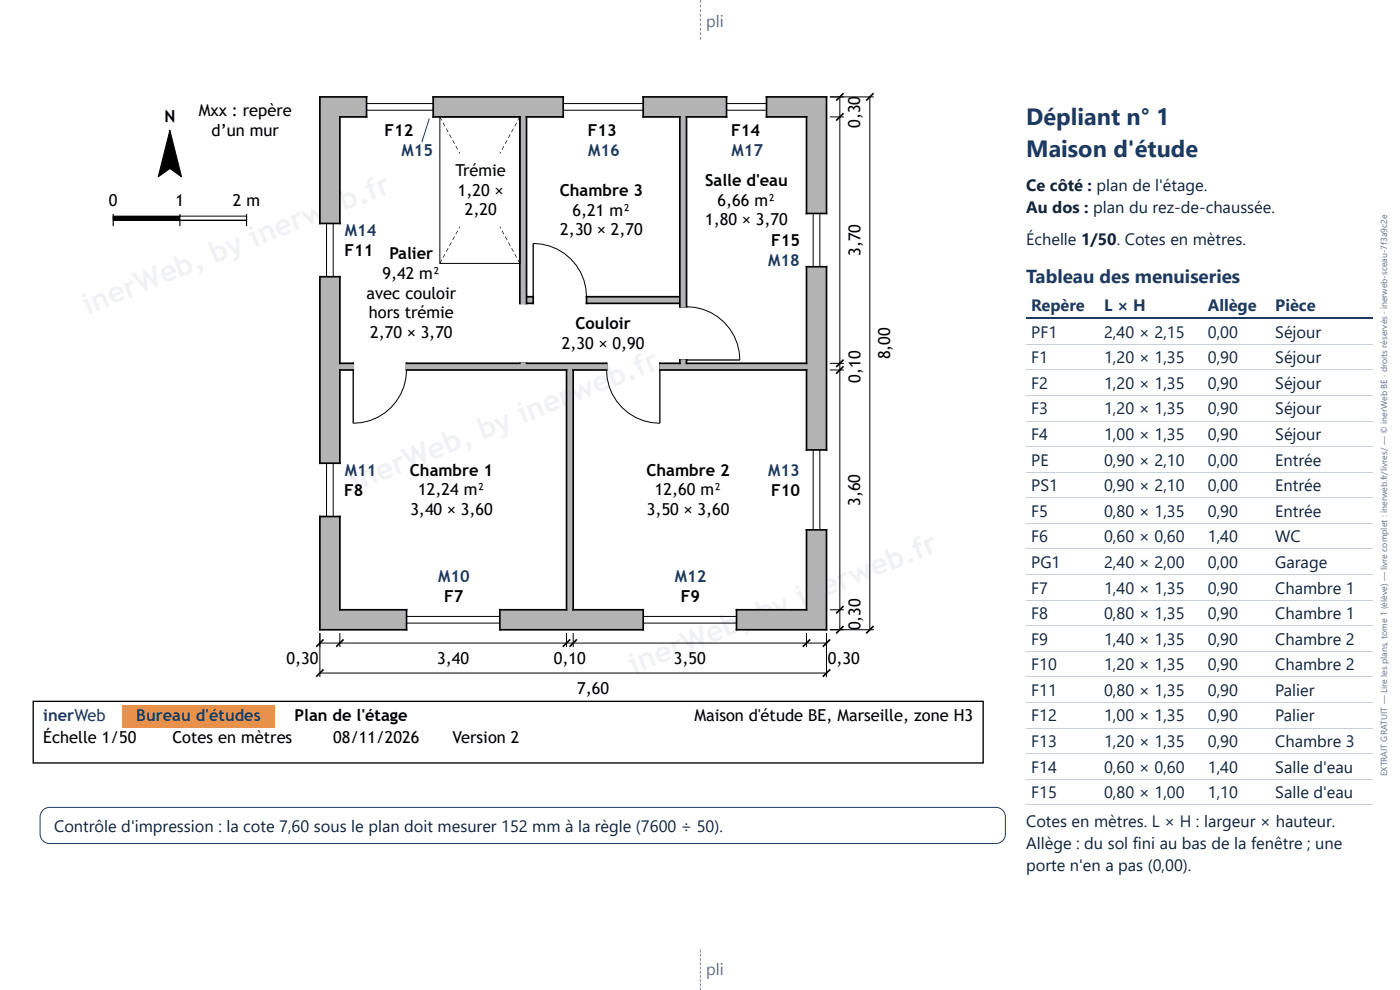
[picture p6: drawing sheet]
<svg xmlns="http://www.w3.org/2000/svg" width="420mm" height="297mm" viewBox="0 0 420 297" stroke-linecap="round" stroke-linejoin="round" font-family="sans-serif">
<path d="M106 109v2M122 109v2" fill="none" stroke="#000" stroke-width=".5"/>
<path d="M106 111v16" fill="none" stroke="#000" stroke-width=".4"/>
<path d="M122 111a16 16 0 0 1-16 16" fill="none" stroke="#000" stroke-width=".3"/>
<path d="M158 89h2v2h-2z" fill="#b3b3b3"/>
<path d="M158 89h2v2h-2z" fill="none" stroke="#b3b3b3" stroke-width=".3"/>
<path d="M176 89h28.1v2h-28.1z" fill="#b3b3b3"/>
<path d="M176 89h28.1v2h-28.1z" fill="none" stroke="#b3b3b3" stroke-width=".3"/>
<path d="M158 89h2v2h-4M204.1 89h-28.1v2h28.1M204.1 92h2M156 109h2M182 109v2M198.1 109v2M204.1 108h2" fill="none" stroke="#000" stroke-width=".5"/>
<path d="M160 73v16M198.1 111v16M206.1 108h16" fill="none" stroke="#000" stroke-width=".4"/>
<path d="M160 73a16 16 0 0 1 16 16M206.1 92a16 16 0 0 1 16 16M182 111a16 16 0 0 0 16.1 16" fill="none" stroke="#000" stroke-width=".3"/>
<path d="M96 182.9h26v6h-26z" fill="#b3b3b3"/>
<path d="M96 182.9h26v6h-26z" fill="none" stroke="#b3b3b3" stroke-width=".3"/>
<path d="M150 182.9h43v6h-43z" fill="#b3b3b3"/>
<path d="M150 182.9h43v6h-43z" fill="none" stroke="#b3b3b3" stroke-width=".3"/>
<path d="M221.1 182.9h27v6h-27z" fill="#b3b3b3"/>
<path d="M221.1 182.9h27v6h-27z" fill="none" stroke="#b3b3b3" stroke-width=".3"/>
<path d="M96 155h6v27.9h-6z" fill="#b3b3b3"/>
<path d="M96 155h6v27.9h-6z" fill="none" stroke="#b3b3b3" stroke-width=".3"/>
<path d="M170 111h2v71.9h-2z" fill="#b3b3b3"/>
<path d="M170 111h2v71.9h-2z" fill="none" stroke="#b3b3b3" stroke-width=".3"/>
<path d="M242.1 159h6v23.9h-6z" fill="#b3b3b3"/>
<path d="M242.1 159h6v23.9h-6z" fill="none" stroke="#b3b3b3" stroke-width=".3"/>
<path d="M96 111h6v28h-6z" fill="#b3b3b3"/>
<path d="M96 111h6v28h-6z" fill="none" stroke="#b3b3b3" stroke-width=".3"/>
<path d="M242.1 111h6v24h-6z" fill="#b3b3b3"/>
<path d="M242.1 111h6v24h-6z" fill="none" stroke="#b3b3b3" stroke-width=".3"/>
<path d="M96 109h10v2h-10z" fill="#b3b3b3"/>
<path d="M96 109h10v2h-10z" fill="none" stroke="#b3b3b3" stroke-width=".3"/>
<path d="M122 109h60v2h-60z" fill="#b3b3b3"/>
<path d="M122 109h60v2h-60z" fill="none" stroke="#b3b3b3" stroke-width=".3"/>
<path d="M198.1 109h50v2h-50z" fill="#b3b3b3"/>
<path d="M198.1 109h50v2h-50z" fill="none" stroke="#b3b3b3" stroke-width=".3"/>
<path d="M96 83h6v26h-6z" fill="#b3b3b3"/>
<path d="M96 83h6v26h-6z" fill="none" stroke="#b3b3b3" stroke-width=".3"/>
<path d="M156 35.1h2v55.9h-2z" fill="#b3b3b3"/>
<path d="M156 35.1h2v55.9h-2z" fill="none" stroke="#b3b3b3" stroke-width=".3"/>
<path d="M204.1 35.1h2v56.9h-2z" fill="#b3b3b3"/>
<path d="M204.1 35.1h2v56.9h-2z" fill="none" stroke="#b3b3b3" stroke-width=".3"/>
<path d="M204.1 108h2v1h-2z" fill="#b3b3b3"/>
<path d="M204.1 108h2v1h-2z" fill="none" stroke="#b3b3b3" stroke-width=".3"/>
<path d="M242.1 80h6v29h-6z" fill="#b3b3b3"/>
<path d="M242.1 80h6v29h-6z" fill="none" stroke="#b3b3b3" stroke-width=".3"/>
<path d="M96 35.1h6v31.9h-6z" fill="#b3b3b3"/>
<path d="M96 35.1h6v31.9h-6z" fill="none" stroke="#b3b3b3" stroke-width=".3"/>
<path d="M242.1 35.1h6v28.9h-6z" fill="#b3b3b3"/>
<path d="M242.1 35.1h6v28.9h-6z" fill="none" stroke="#b3b3b3" stroke-width=".3"/>
<path d="M96 29.1h14v6h-14z" fill="#b3b3b3"/>
<path d="M96 29.1h14v6h-14z" fill="none" stroke="#b3b3b3" stroke-width=".3"/>
<path d="M130 29.1h39v6h-39z" fill="#b3b3b3"/>
<path d="M130 29.1h39v6h-39z" fill="none" stroke="#b3b3b3" stroke-width=".3"/>
<path d="M193 29.1h25.1v6h-25.1z" fill="#b3b3b3"/>
<path d="M193 29.1h25.1v6h-25.1z" fill="none" stroke="#b3b3b3" stroke-width=".3"/>
<path d="M230.1 29.1h18v6h-18z" fill="#b3b3b3"/>
<path d="M230.1 29.1h18v6h-18z" fill="none" stroke="#b3b3b3" stroke-width=".3"/>
<g fill="none" stroke="#000" stroke-width=".5">
<path d="M96 29.1h14v6h-8v31.9h-6zM230.1 29.1h18v34.9h-6v-28.9h-12zM253.2 28l-2.2 2.2M253.2 34l-2.2 2.2M262.2 28l-2.2 2.2M34 66h40M156 91v-55.9h-26v-6h39v6h-11v55.9M204.1 92v-56.9h-11.1v-6h25.1v6h-12v56.9M106 109h-4v-26h-6v56h6v-28h4M122 111h48v71.9h-20v6h43M122 109h34M158 109h24"/>
<path d="M182 111h-10v71.9h21M204.1 108v1h-6M206.1 108v1h36v-29h6v55h-6v-24h-44M253.2 107.9l-2.2 2.2M253.2 109.9l-2.2 2.2M96 155h6v27.9h20v6h-26zM242.1 159v23.9h-21M248.1 159v29.9h-27M97.1 191.8l-2.2 2.2M103.1 191.8l-2.2 2.2M171.1 191.8l-2.2 2.2M173.1 191.8l-2.2 2.2"/>
<path d="M97.1 200.8l-2.2 2.2"/>
</g>
<g fill="none" stroke="#000" stroke-width=".3">
<path d="M51 39.1l3.5 14-3.5-2.5-3.5 2.5zM110 33.1h20M110 31.1h20M132 35.1h24v43.9h-24zM169 33.1h24M169 31.1h24M218.1 33.1h12M218.1 31.1h12M249.1 29.1h13.2M249.1 35.1h4.2M252.1 29.1v159.8M261.1 29.1v159.8"/>
<path d="M34 64.8h20v1.2h-20zM98 67v16M100 67v16M244.1 64v16M246.1 64v16M249.1 109h4.2M249.1 111h4.2M98 139v16M100 139v16M244.1 135v24M246.1 135v24M96 192.9h152.1"/>
<path d="M96 189.9v13.2M102 189.9v4.2M122 186.9h28M122 184.9h28M170 189.9v4.2M172 189.9v4.2M193 186.9h28.1M193 184.9h28.1M96 201.9h152.1"/>
</g>
<g fill="#000">
<path d="M51 39.1l3.5 14-3.5-2.5-3.5 2.5zM34 64.8h20v1.2h-20z"/>
<path d="M131.9 35.1l.2-.1 .6 1.1-.2 .1zM132.9 36.9l.2-.1 .5 1-.1 .1zM133.9 38.6l.1-.1 .6 1.1-.2 .1zM134.8 40.4l.2-.1 .6 1-.2 .1zM135.8 42.1l.1-.1 .6 1.1-.2 .1zM136.7 43.9l.2-.1 .6 1-.2 .1zM137.7 45.6l.2-.1 .2 .5-.2 .1z"/>
<path d="M155.9 35l.2 .1-.6 1.1-.1-.1zM155 36.8l.2 .1-.6 1-.2-.1zM154 38.5l.2 .1-.6 1.1-.1-.1zM153.1 40.3l.1 .1-.5 1-.2-.1zM152.1 42l.2 .1-.6 1.1-.2-.1zM151.2 43.8l.1 .1-.5 1-.2-.1zM150.2 45.5l.2 .1-.3 .5-.2-.1z"/>
<path d="M132.5 77.9l.2 .1-.6 1.1-.2-.1zM133.5 76.2l.1 .1-.5 1-.2-.1zM134.4 74.4l.2 .1-.6 1.1-.1-.1zM135.4 72.7l.2 .1-.6 1-.2-.1zM136.3 70.9l.2 .1-.6 1.1-.1-.1zM137.3 69.2l.2 .1-.6 1-.2-.1zM137.9 68l.2 .1-.2 .5-.2-.1z"/>
<path d="M155.4 78l.1-.1 .6 1.1-.2 .1zM154.4 76.3l.2-.1 .6 1-.2 .1zM153.5 74.5l.1-.1 .6 1.1-.2 .1zM152.5 72.8l.2-.1 .5 1-.1 .1zM151.5 71l.2-.1 .6 1.1-.2 .1zM150.6 69.3l.2-.1 .5 1-.1 .1zM149.9 68.1l.2-.1 .3 .5-.2 .1z"/>
</g>
<path d="M34 64.2v3.6M54 64.2v3.6M74 64.2v3.6" fill="none" stroke="#000" stroke-width=".35"/>
<path d="M54 64.8h20v1.2h-20z" fill="#fff"/>
<path d="M54 64.8h20v1.2h-20z" fill="none" stroke="#000" stroke-width=".3"/>
<path d="M128.9 35.5l-2.3 7.1" fill="none" stroke="#1b3a63" stroke-width=".3"/>
<path d="M10 210.4h285.1v18.5h-285.1z" fill="none" stroke="#000" stroke-width=".4"/>
<path d="M36.8 211.6h45.6v6.7h-45.6z" fill="#e8914a"/>
<g fill="#1b3a63">
<path d="M308 95.3h21.9v.5h-21.9z"/>
<path d="M329.9 95.3h31.3v.5h-31.3z"/>
<path d="M361.2 95.3h20.1v.5h-20.1z"/>
<path d="M381.3 95.3h30.7v.5h-30.7z"/>
</g>
<g fill="none" stroke="#c8cfd8" stroke-width=".3">
<path d="M308 103.3h104M308 111h104M308 118.7h104M308 126.3h104M308 134h104M308 141.7h104M308 149.4h104M308 157h104M308 164.7h104M308 172.4h104M308 180h104M308 187.7h104"/>
<path d="M308 195.4h104M308 203.1h104M308 210.7h104M308 218.4h104M308 226.1h104M308 233.8h104M308 241.4h104"/>
</g>
<path d="M12.9 243.1l.9-.7 1.1-.2h284a2.87 2.87 0 0 1 2.9 2.9v5.1a2.87 2.87 0 0 1-2.9 2.9h-284a2.87 2.87 0 0 1-2.9-2.9l.1-5.5 .2-.9z" fill="none" stroke="#1b3a63" stroke-width=".3"/>
<g fill="#637285">
<path d="M210.1 0h.2v.8h-.2zM210.1 1.4h.2v.8h-.2zM210.1 2.8h.2v.8h-.2zM210.1 4.2h.2v.8h-.2zM210.1 5.6h.2v.8h-.2zM210.1 6.9h.2v.8h-.2zM210.1 8.3h.2v.8h-.2zM210.1 9.7h.2v.8h-.2zM210.1 11.1h.2v.8h-.2z"/>
<path d="M210.1 285h.2v.8h-.2zM210.1 286.2h.2v.8h-.2zM210.1 287.5h.2v.8h-.2zM210.1 288.7h.2v.8h-.2zM210.1 290h.2v.8h-.2zM210.1 291.3h.2v.8h-.2zM210.1 292.5h.2v.8h-.2zM210.1 293.8h.2v.8h-.2zM210.1 295.1h.2v.8h-.2zM210.1 296.3h.2v.7h-.2z"/>
</g>
<text font-size="9" x="190.2" y="202.4" transform="rotate(-22 190.2 202.4)">inerWeb, by inerweb.fr</text>
<g font-size="7.1" fill="#1b3a63">
<text x="308" y="37.6">Dépliant n° 1</text>
<text x="308" y="47.1">Maison d'étude</text>
</g>
<text font-size="5.6" fill="#1b3a63" x="308" y="84.9">Tableau des menuiseries</text>
<g font-size="4.9" fill="#637285">
<text x="212" y="8.2">pli</text>
<text x="212" y="292.6">pli</text>
</g>
<g font-size="4.9">
<text x="59.7" y="34.8">Mxx : repère</text>
<text x="49.3" y="36.7">N</text>
<text x="63.5" y="40.7">d’un mur</text>
<text x="115.4" y="40.8">F12</text>
<text x="176.5" y="40.8">F13</text>
<text x="219.5" y="40.8">F14</text>
<text x="258.2" y="38.4" transform="rotate(-90 258.2 38.4)">0,30</text>
<text x="136.7" y="52.8">Trémie</text>
<text x="137.4" y="58.7">1,20 ×</text>
<text x="168" y="58.8">Chambre 3</text>
<text x="211.7" y="55.8">Salle d'eau</text>
<text x="32.7" y="61.8">0</text>
<text x="52.7" y="61.8">1</text>
<text x="69.9" y="61.8">2 m</text>
<text x="139.5" y="64.6">2,20</text>
<text x="171.8" y="64.7">6,21 m²</text>
<text x="215.3" y="61.7">6,66 m²</text>
<text x="168.2" y="70.6">2,30 × 2,70</text>
<text x="211.7" y="67.6">1,80 × 3,70</text>
<text x="103.4" y="76.8">F11</text>
<text x="116.9" y="77.8">Palier</text>
<text x="231.5" y="73.8">F15</text>
<text x="258.2" y="76.8" transform="rotate(-90 258.2 76.8)">3,70</text>
<text x="114.8" y="83.7">9,42 m²</text>
<text x="110" y="89.6">avec couloir</text>
<text x="110.7" y="95.5">hors trémie</text>
<text x="111.1" y="101.4">2,70 × 3,70</text>
<text x="172.8" y="98.8">Couloir</text>
<text x="168.7" y="104.7">2,30 × 0,90</text>
<text x="267.2" y="107.8" transform="rotate(-90 267.2 107.8)">8,00</text>
<text x="258.2" y="114.8" transform="rotate(-90 258.2 114.8)">0,10</text>
<text x="123" y="142.7">Chambre 1</text>
<text x="194" y="142.7">Chambre 2</text>
<text x="103.3" y="148.7">F8</text>
<text x="125.5" y="148.6">12,24 m²</text>
<text x="196.6" y="148.6">12,60 m²</text>
<text x="231.5" y="148.7">F10</text>
<text x="123.2" y="154.5">3,40 × 3,60</text>
<text x="194.2" y="154.5">3,50 × 3,60</text>
<text x="258.2" y="151.8" transform="rotate(-90 258.2 151.8)">3,60</text>
<text x="133.3" y="180.7">F7</text>
<text x="204.4" y="180.7">F9</text>
<text x="258.2" y="189.1" transform="rotate(-90 258.2 189.1)">0,30</text>
<text x="86" y="199.1">0,30</text>
<text x="131.2" y="199.1">3,40</text>
<text x="166.2" y="199.1">0,10</text>
<text x="202.3" y="199.1">3,50</text>
<text x="248.5" y="199.1">0,30</text>
<text x="173.2" y="208.1">7,60</text>
<text x="88.4" y="216.4">Plan de l'étage</text>
<text x="208.4" y="216.4">Maison d'étude BE, Marseille, zone H3</text>
<text x="13" y="223">Échelle 1/50</text>
<text x="51.7" y="223">Cotes en mètres</text>
<text x="100" y="223">08/11/2026</text>
<text x="135.9" y="223">Version 2</text>
</g>
<g font-size="4.9" fill="#1b3a63">
<text x="120.5" y="46.8">M15</text>
<text x="176.5" y="46.8">M16</text>
<text x="219.6" y="46.8">M17</text>
<text x="103.5" y="70.8">M14</text>
<text x="230.6" y="79.8">M18</text>
<text x="309.5" y="93.4">Repère</text>
<text x="331.4" y="93.4">L × H</text>
<text x="362.5" y="93.4">Allège</text>
<text x="382.8" y="93.4">Pièce</text>
<text x="103.5" y="142.7">M11</text>
<text x="230.6" y="142.7">M13</text>
<text x="131.5" y="174.7">M10</text>
<text x="202.6" y="174.7">M12</text>
<text x="13" y="216.4">inerWeb</text>
<text x="40.9" y="216.4">Bureau d'études</text>
</g>
<g font-size="4.9" fill="#10233c">
<text x="308" y="57.4">Ce côté : plan de l'étage.</text>
<text x="308" y="64">Au dos : plan du rez-de-chaussée.</text>
<text x="308" y="73.6">Échelle 1/50. Cotes en mètres.</text>
<text x="309.5" y="101.3">PF1</text>
<text x="331.4" y="101.3">2,40 × 2,15</text>
<text x="362.5" y="101.3">0,00</text>
<text x="382.8" y="101.3">Séjour</text>
<text x="309.5" y="109">F1</text>
<text x="331.4" y="109">1,20 × 1,35</text>
<text x="362.5" y="109">0,90</text>
<text x="382.8" y="109">Séjour</text>
<text x="309.5" y="116.7">F2</text>
<text x="331.4" y="116.7">1,20 × 1,35</text>
<text x="362.5" y="116.7">0,90</text>
<text x="382.8" y="116.7">Séjour</text>
<text x="309.5" y="124.4">F3</text>
<text x="331.4" y="124.4">1,20 × 1,35</text>
<text x="362.5" y="124.4">0,90</text>
<text x="382.8" y="124.4">Séjour</text>
<text x="309.5" y="132">F4</text>
<text x="331.4" y="132">1,00 × 1,35</text>
<text x="362.5" y="132">0,90</text>
<text x="382.8" y="132">Séjour</text>
<text x="309.5" y="139.7">PE</text>
<text x="331.4" y="139.7">0,90 × 2,10</text>
<text x="362.5" y="139.7">0,00</text>
<text x="382.8" y="139.7">Entrée</text>
<text x="309.5" y="147.4">PS1</text>
<text x="331.4" y="147.4">0,90 × 2,10</text>
<text x="362.5" y="147.4">0,00</text>
<text x="382.8" y="147.4">Entrée</text>
<text x="309.5" y="155">F5</text>
<text x="331.4" y="155">0,80 × 1,35</text>
<text x="362.5" y="155">0,90</text>
<text x="382.8" y="155">Entrée</text>
<text x="309.5" y="162.7">F6</text>
<text x="331.4" y="162.7">0,60 × 0,60</text>
<text x="362.5" y="162.7">1,40</text>
<text x="382.8" y="162.7">WC</text>
<text x="309.5" y="170.4">PG1</text>
<text x="331.4" y="170.4">2,40 × 2,00</text>
<text x="362.5" y="170.4">0,00</text>
<text x="382.8" y="170.4">Garage</text>
<text x="309.5" y="178.1">F7</text>
<text x="331.4" y="178.1">1,40 × 1,35</text>
<text x="362.5" y="178.1">0,90</text>
<text x="382.8" y="178.1">Chambre 1</text>
<text x="309.5" y="185.7">F8</text>
<text x="331.4" y="185.7">0,80 × 1,35</text>
<text x="362.5" y="185.7">0,90</text>
<text x="382.8" y="185.7">Chambre 1</text>
<text x="309.5" y="193.4">F9</text>
<text x="331.4" y="193.4">1,40 × 1,35</text>
<text x="362.5" y="193.4">0,90</text>
<text x="382.8" y="193.4">Chambre 2</text>
<text x="309.5" y="201.1">F10</text>
<text x="331.4" y="201.1">1,20 × 1,35</text>
<text x="362.5" y="201.1">0,90</text>
<text x="382.8" y="201.1">Chambre 2</text>
<text x="309.5" y="208.8">F11</text>
<text x="331.4" y="208.8">0,80 × 1,35</text>
<text x="362.5" y="208.8">0,90</text>
<text x="382.8" y="208.8">Palier</text>
<text x="309.5" y="216.4">F12</text>
<text x="331.4" y="216.4">1,00 × 1,35</text>
<text x="362.5" y="216.4">0,90</text>
<text x="382.8" y="216.4">Palier</text>
<text x="309.5" y="224.1">F13</text>
<text x="331.4" y="224.1">1,20 × 1,35</text>
<text x="362.5" y="224.1">0,90</text>
<text x="382.8" y="224.1">Chambre 3</text>
<text x="309.5" y="231.8">F14</text>
<text x="331.4" y="231.8">0,60 × 0,60</text>
<text x="362.5" y="231.8">1,40</text>
<text x="382.8" y="231.8">Salle d'eau</text>
<text x="309.5" y="239.4">F15</text>
<text x="331.4" y="239.4">0,80 × 1,00</text>
<text x="362.5" y="239.4">1,10</text>
<text x="382.8" y="239.4">Salle d'eau</text>
<text x="16.3" y="249.5">Contrôle d'impression : la cote 7,60 sous le plan doit mesurer 152 mm à la règle (7600 ÷ 50).</text>
<text x="308" y="248.2">Cotes en mètres. L × H : largeur × hauteur.</text>
<text x="308" y="254.8">Allège : du sol fini au bas de la fenêtre ; une</text>
<text x="308" y="261.4">porte n'en a pas (0,00).</text>
</g>
<text font-size="2.6" fill="#637385" x="416.4" y="232.8" transform="rotate(-90 416.4 232.8)">EXTRAIT GRATUIT — Lire les plans, tome 1 ﴾élève﴿ — livre complet : inerweb.fr/livres/ — © inerWeb BE · droits réservés · inerweb‐sceau‐7f3a9c2e</text>
</svg>
